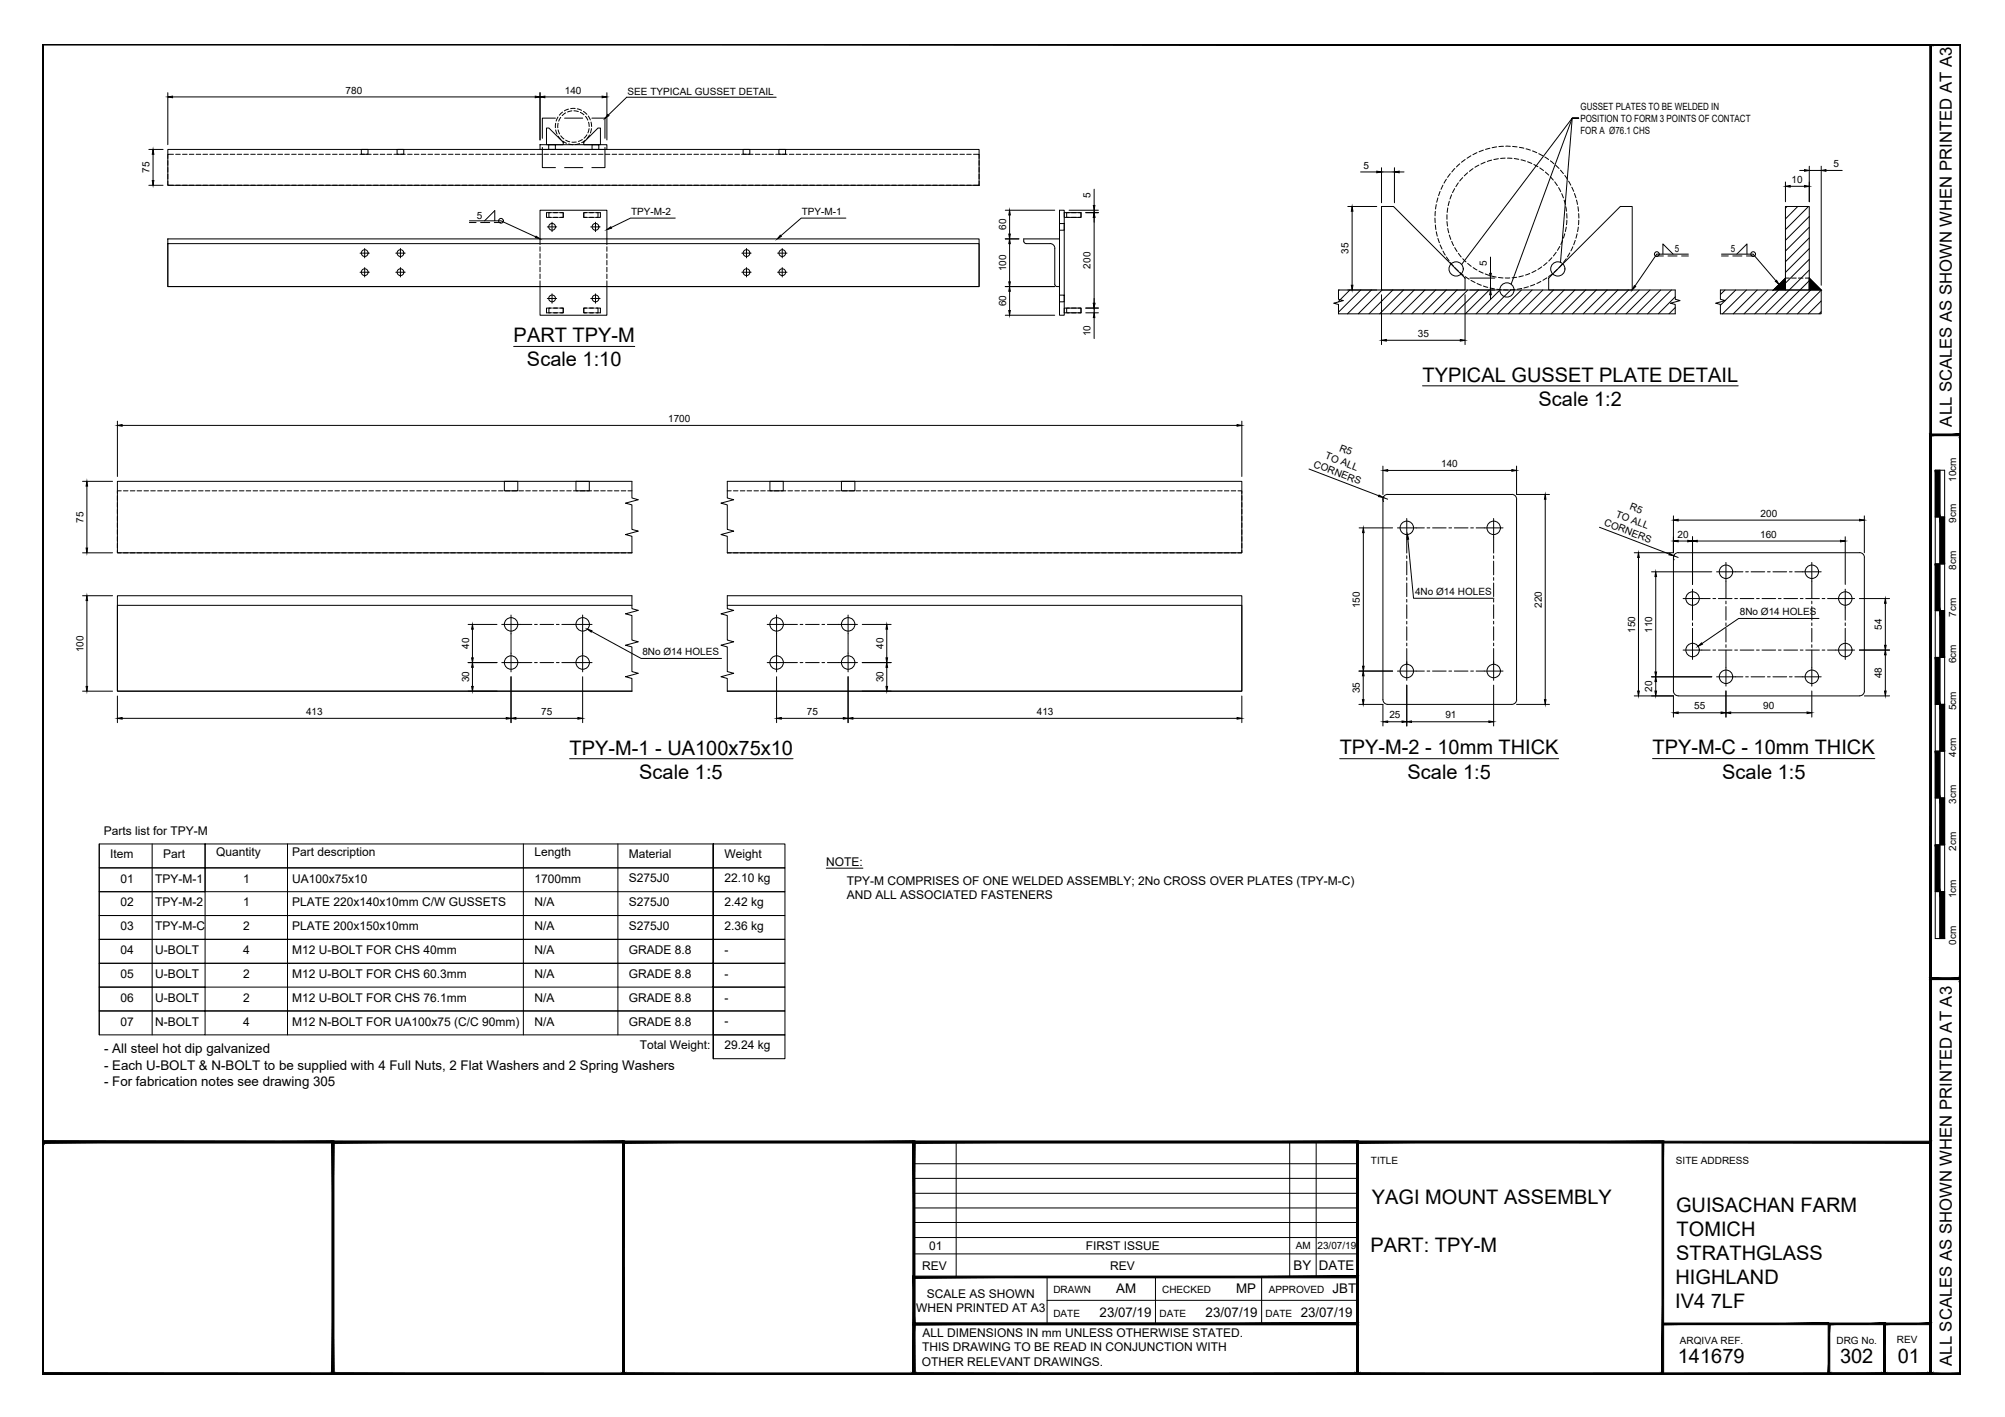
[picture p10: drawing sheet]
<svg xmlns="http://www.w3.org/2000/svg" width="420mm" height="297mm" viewBox="0 0 420 297" stroke-linecap="round" stroke-linejoin="round" font-family="sans-serif">
<!-- layer: 02 - HIDDEN LINES -->
<g fill="none" stroke="#000" stroke-width=".21">
<path d="M75.7 31.3h1.4v1h-1.4zM83.2 31.3h1.4v1h-1.4zM113.7 30.9v4.2h2.7M115 30.3h1.4v1h-1.4zM116.4 24.8h-2.7v4.2M118.3 35.1h3.8M118.3 24.8h3.8M124 24.8h2.8v4.2M124.1 30.3h1.4v1h-1.4zM126.8 30.9v4.2h-2.8M155.7 31.3h1.4v1h-1.4zM163.2 31.3h1.4v1h-1.4z"/>
<path d="M222 46.9h1v1.4h-1zM222 61.9h1v1.4h-1zM105.7 100.9h2.8v2h-2.8zM120.7 100.9h2.8v2h-2.8zM161.3 100.9h2.8v2h-2.8zM176.3 100.9h2.8v2h-2.8z"/>
</g>
<!-- layer: TEXT AND DIMENSIONS -->
<g fill="#000" stroke="#000" stroke-width=".21">
<path d="M127.4 24l.2 .2-.8 .6zM288.5 35.9l1 .1-1 .2zM292.2 36l1-.1v.3zM374.1 39.1l1-.2v.3zM378.1 35.6l1 .1-1 .2zM378.1 38.9l1 .2-1 .1zM381.6 35.7l1-.1v.3zM112.3 49.5l.9 .6-1-.3zM127.2 48.1l.8-.6 .2 .3zM163.5 49.3l.2 .3-.8 .5zM283.3 43.3l.2 1h-.3zM283.2 59.8h.3l-.2 1z"/>
<path d="M312.2 57.3h.3l-.2 1zM372 59l.3-.2 .5 .8zM371.6 60.8l2.5-2.5v2.5zM379.1 58.3l2.5 2.5h-2.5zM289.5 71.3l1-.1v.3zM306 71.2l1 .1-1 .2zM312.3 60.8l.2 1h-.3zM342.5 59.9l.3 .2-.8 .7zM289 103.8l.9 .5-1-.2zM294.9 112.1l.3 .9-.3 .1zM349.9 116l.8 .5-1-.2zM123.1 131.9l.9 .3-.1 .3z"/>
<path d="M355.8 135.5l.8-.7 .2 .2z"/>
</g>
<g fill="none" stroke="#000" stroke-width=".21">
<path d="M131.3 20.4l-3.8 3.7M285.1 36h3.4M289.5 35.2v7.3M289.5 36h2.7M292.2 35.2v7.3M293.2 36h1M330.8 24.8h-1.3l-12.8 34.8M374.1 38.1v4.2M375.1 39.1h3M377.1 35.7h1M379.1 34.8v7.5M379.1 35.7h2.5"/>
<path d="M381.6 34.8v25M382.6 35.7h3.4M75.4 53.1h2M75.4 57.1h2M76.4 52.1v2M76.4 56.1v2M82.9 53.1h2M82.9 57.1h2M83.9 52.1v2M83.9 56.1v2M98.4 46.3h6.6l7.3 3.4M101.5 46.3l2.2-2.1v2.1"/>
<path d="M114.7 47.6h2M115.7 46.6v2M123.8 47.6h2M124.8 46.6v2M141.5 45.7h-9.4l-4 2M155.5 53.1h1.9M155.5 57.1h1.9M156.4 52.1v2M156.4 56.1v2M162.9 53.1h2M162.9 57.1h2M163.9 52.1v2"/>
<path d="M163.9 56.1v2M177.3 45.7h-9.4l-4.3 3.7M282.4 43.3h6.1M283.3 44.3v15.5M308 58.3h5.2M312.3 53.9v3.4M312.3 58.3v2.5M327 55l2.5-30.2h1.3h-1.3l-23.2 30.6M347.2 53.7h1.4M348.5 53.3v-2.2l2.1 2.2M349.5 53.7h1.9M352.4 53.7h1.4"/>
<path d="M353.8 53.3h-6.6l-4.6 6.7M360.8 53.3h6.6l4.8 5.6M360.8 53.7h1.4M363.1 53.7h1.9M363.9 53.3l2.2-2.2v2.2M366 53.7h1.4M374.1 58.3l-2.6 2.6M374.5 43.3l-.4 .3M376.7 43.3l-2.6 2.6M379 43.3l-4.9 4.8M379.1 56.6l-9.1 9.2M379.1 58.8l-6.9 7"/>
<path d="M379.1 45.4l-5 5M379.1 47.6l-5 5M379.1 49.9l-5 5M379.1 52.1l-5 5M379.1 54.4l-5 5M107.6 72.6h25.4M114.7 62.6h2M115.7 61.6v2M123.8 62.6h2M124.8 61.6v2M280.5 60.8v1.9l1 .3-2 .6 1 .2v2M280.6 60.8l-.1 .1"/>
<path d="M282.4 60.8h6.1M282.9 60.8l-2.4 2.4M285.1 60.8l-4.6 4.6M287.4 60.8l-5 5M289.5 61.8v10.4M289.6 60.8l-5 5M290.5 71.3h15.5M291.9 60.8l-5 5M294.1 60.8l-5 5M296.4 60.8l-5 5M298.6 60.8l-5 5M300.8 60.8l-4.9 5"/>
<path d="M303.1 60.8l-5 5M305.3 60.8l-5 5M307 61.8v10.4M307.6 60.8l-5 5M308 60.8h5.2M309.8 60.8l-5 5M312.1 60.8l-5 5M312.3 61.8v1M314.3 60.8l-5 5M316.6 60.8l-5 5M318.8 60.8l-5 5M321.1 60.8l-5 5"/>
<path d="M323.3 60.8l-5 5M325.6 60.8l-5 5M327.8 60.8l-5 5M330 60.8l-5 5M332.3 60.8l-5 5M334.5 60.8l-5 5M336.8 60.8l-5 5M339 60.8l-5 5M341.3 60.8l-5 5M343.5 60.8l-5 5M345.8 60.8l-5 5M348 60.8l-5 5"/>
<path d="M350.3 60.8l-5 5M351.1 60.8v1.9l1 .3-2 .6 1 .2v2M351.1 62.2l-3.6 3.6M351.1 64.5l-1.4 1.3M360.5 60.8v1.9l1 .3-2 .6 1 .2v2M361.5 60.8l-1 .9M363.7 60.8l-3.2 3.2M366 60.8l-5 5M368.2 60.8l-5 5M370.5 60.8l-5 5M372.7 60.8l-5 5M379.1 60.8v-2.5l2.5 2.5"/>
<path d="M379.4 60.8l-5 5M381.6 60.8l-4.9 5M381.6 63.1l-2.7 2.7M381.6 65.3l-.4 .5M274.3 98.3l14.6 5.6M298.1 80.9h66.1M289.9 104.3l.9 .3M290 104.1l-.2 .5 .1 .5M292.8 110.7h4M294.8 108.7v3.9M295 113.1l1.2 12.3h16.9M311.1 110.7h3.9"/>
<path d="M313 108.7v3.9M335.2 110.5l14.6 5.6M350.7 116.5l1 .4M350.8 116.3l-.1 .5 .1 .6M359.7 119.9h3.9M361.7 117.9v3.9M377.7 119.9h3.9M379.7 117.9v3.9M105.1 130.9h4M105.1 138.9h4M107.1 128.9v3.9M107.1 136.9v3.9"/>
<path d="M120.1 130.9h4M120.1 138.9h4M122.1 128.9v3.9M122.1 136.9v3.9M124 132.4l10.4 5.6h16.8M160.8 130.9h3.9M160.8 138.9h3.9M162.7 128.9v3.9M162.7 136.9v3.9M175.8 130.9h3.9M175.8 138.9h3.9M177.7 128.9v3.9"/>
<path d="M177.7 136.9v3.9M294.8 138.7v3.9M313 138.7v3.9M352.7 125.5h3.9M352.7 136.3h3.9M354.7 123.5v3.9M354.7 134.3v3.9M361.7 139.9v3.9M379.7 139.9v3.9M381.2 129.6h-16.9l-7.7 5.3M384.7 125.5h3.9M384.7 136.3h3.9"/>
<path d="M386.7 123.5v3.9M386.7 134.3v3.9M119.4 159h46.8M280.7 159h45.9M292.8 140.7h4M311.1 140.7h3.9M346.3 159h46.6M359.7 141.9h3.9M377.7 141.9h3.9M20.8 176.9v40M31.9 176.9v40M60.2 176.9v40"/>
<path d="M109.7 176.9v40M129.5 176.9v40M149.5 176.9h-106.5v5h-22.2v-5h22.2v10M149.5 176.9v10zM149.5 176.9v5h15v-5h-15v10v-5M149.5 176.9v45M20.8 181.9h128.7h-106.5v5h-22.2zM20.8 186.9h22.2v5h-22.2zM20.8 191.9h22.2v5h-22.2zM43 186.9h106.5v5h15v-5h-15v5v-5v5h-106.5M43 191.9h106.5v5h15v-5h-15v5v-5v5h-128.7v5h22.2v-5h106.5v5h15v-5h-15v5v-5v5h-128.7v5h22.2v-5h106.5v5h15v-5h-15v5v-5v5h-106.5M149.5 181.9h15v5h-15z"/>
<path d="M173.2 182h7.6M20.8 211.9h22.2v5h-22.2zM20.8 206.9h22.2v5h-22.2zM43 211.9h106.5M43 216.9h106.5M149.5 216.9h15v5h-15zM149.5 211.9v5h15v-5h-15v5M149.5 206.9v5h15v-5h-15v5"/>
<circle cx="105" cy="46.3" r=".5"/>
<circle cx="305.1" cy="56.4" r="1.49"/>
<circle cx="326.4" cy="56.4" r="1.49"/>
<circle cx="347.2" cy="53.3" r=".5"/>
<circle cx="367.4" cy="53.3" r=".5"/>
<circle cx="315.8" cy="60.8" r="1.49"/>
</g>
<!-- layer: 03 - TEXT AND DIMENSIONS -->
<g fill="none" stroke="#000" stroke-width=".21">
<path d="M35.2 19.4v10.9M113.2 19.4v9.9M127.2 19.4v9.9M31.2 31.3h3M31.2 38.8h3M32.1 32.3v5.5M36.2 20.3h76M114.2 20.3h12M131.3 20.4h31.4M229.3 39.7v3.4M98.4 46.7h1.4M100.7 46.7h1.9"/>
<path d="M103.6 46.7h1.4M210.7 44.1h10.3M210.7 50.1h2.8M211.6 45.1v4M211.6 51.1v8M224 44.1h6.2M227.5 44.6h2.7M229.3 44.1v.5M229.3 45.6v18M210.7 66.1h10.3M210.7 60.1h10.3M211.6 61.1v4"/>
<path d="M227.5 64.6h2.7M227.5 65.6h2.7M229.3 64.6v1M229.3 66.6v4.4M24.6 88.3v11.6M25.6 89.2h233.6M260.2 88.3v11.6M289.8 97.7v6M290.8 98.6h26M317.8 97.7v6h6.9M17.3 100.9h6.3M17.3 115.9h6.3"/>
<path d="M18.2 101.9v13M132.4 100.9v3.5l1.4 .4-2.7 .7 1.3 .3v5.2l1.4 .3-2.7 .8 1.3 .3v3.5M152.4 100.9v3.5l1.4 .4-2.7 .7 1.3 .3v5.2l1.4 .3-2.7 .8 1.3 .3v3.5M284.8 110.7h7M285.7 111.7v28M323.8 104.6v42.1M343.4 116.9v28M346.1 119.9h12.6M350.7 108.1v7.8h-8.2M351.7 113.4h2M351.7 109h38M354.7 112.5v10"/>
<path d="M355.7 113.4h30M386.7 112.5v10M390.7 108.1v7.8M17.3 124.9h6.3M18.2 125.9v18M98.1 138.9h6M98.1 130.9h6M99 131.9v6M99 139.9v4M132.4 124.9v2.7l1.4 .4-2.7 .7 1.3 .3v5.2l1.4 .3-2.7 .8 1.3 .3v5.2l1.4 .3-2.7 .8 1.3 .3v2.7M152.4 124.9v2.7l1.4 .4-2.7 .7 1.3 .3v5.2l1.4 .3-2.7 .8 1.3 .3v5.2l1.4 .3-2.7 .8 1.3 .3v2.7M180.7 138.9h6"/>
<path d="M180.7 130.9h6M185.8 131.9v6M185.8 139.9v4M347 120.9v20M389.6 136.3h6.4M389.6 125.5h6.4M395.1 126.5v8.8M395.1 137.3v7.6M17.3 144.9h6.3M24.6 145.9v5.6M25.6 150.6h80.5M98.1 144.9h6"/>
<path d="M107.1 141.9v9.6M108.1 150.6h13M122.1 141.9v9.6M162.7 141.9v9.6M163.7 150.6h13M177.7 141.9v9.6M178.7 150.6h80.5M180.7 144.9h6M260.2 145.9v5.6M284.8 140.7h7M284.8 147.7h5v4.5M285.7 141.7v5"/>
<path d="M290.8 151.3h3M294.8 143.6v8.6M295.8 151.3h16.2M313 143.6v8.6M317.8 147.7h6.9M342.5 145.9h8.2v4.4M346.1 141.9h12.6M347 142.9v2M351.7 149.4h9M361.7 144.8v5.5M362.7 149.4h16M379.7 144.8v5.5"/>
<path d="M390.7 145.9h5.3"/>
</g>
<!-- layer: PROPOSED OTHER USER 1 -->
<g fill="none" stroke="#000" stroke-width=".21">
<path d="M35.2 31.3h170v7.5h-170zM113.2 30.3h14v1h-14zM114.5 26.8h.5l3 3v.5h-3.5zM125.3 26.8h.5v3.5h-3.5v-.5zM35.2 50.1h170v10h-170zM35.2 51.1h170v9h-170zM113.2 50.1v-6h14v6M222 44.1h1v22h-1zM223 44.6h3.5v1h-3.5zM289.5 43.3h2.5l15 15v2.5h-17.5zM339.5 43.3h2.5v17.5h-17.5v-2.5zM374.1 43.3h5v17.5h-5z"/>
<path d="M113.2 60.1v6h14v-6M221.5 60.1h.5v-10h-7.5l.1 .7 .4 .3h5a.97 .97 0 0 1 1.1 1l-.1 7.5 .3 .4 .2 .1M223 64.6h3.5v1h-3.5zM280.5 65.8h70.6M280.5 60.8h70.6M360.5 60.8h21.1v5h-21.1M132.4 100.9h-107.8v15h107.8M152.4 100.9h107.8v15h-107.8M289.8 104.6v42.1M290.8 103.7h26M290.8 103.6a1.01 1.01 0 0 0-1 1M316.8 103.6a1.01 1.01 0 0 1 1 1"/>
<path d="M317.8 104.6v42.1M350.7 116.9v28a1.01 1.01 0 0 0 1 1M351.7 115.9h38M351.7 115.8a1.01 1.01 0 0 0-1 1.1M389.7 115.8a1.01 1.01 0 0 1 1 1.1M390.7 116.9v28M132.4 124.9h-107.8v20h107.8h-107.8v-18h107.8M152.4 124.9h107.8v20h-107.8h107.8v-18h-107.8M289.8 146.7a1.01 1.01 0 0 0 1 1h26a1.01 1.01 0 0 0 1-1M351.7 145.9h38M390.7 144.9a1.01 1.01 0 0 1-1 1"/>
<circle cx="76.4" cy="57.1" r=".71"/>
<circle cx="76.4" cy="53.1" r=".71"/>
<circle cx="83.9" cy="57.1" r=".71"/>
<circle cx="83.9" cy="53.1" r=".71"/>
<circle cx="115.7" cy="47.6" r=".71"/>
<circle cx="124.8" cy="47.6" r=".71"/>
<circle cx="156.4" cy="53.1" r=".71"/>
<circle cx="156.4" cy="57.1" r=".71"/>
<circle cx="163.9" cy="53.1" r=".71"/>
<circle cx="163.9" cy="57.1" r=".71"/>
<circle cx="115.7" cy="62.6" r=".71"/>
<circle cx="124.8" cy="62.6" r=".71"/>
<circle cx="294.8" cy="110.6" r="1.41"/>
<circle cx="313" cy="110.6" r="1.41"/>
<circle cx="361.7" cy="119.9" r="1.41"/>
<circle cx="379.7" cy="119.9" r="1.41"/>
<circle cx="107.1" cy="130.9" r="1.41"/>
<circle cx="107.1" cy="138.9" r="1.41"/>
<circle cx="122.1" cy="130.9" r="1.41"/>
<circle cx="122.1" cy="138.9" r="1.41"/>
<circle cx="162.7" cy="130.9" r="1.41"/>
<circle cx="162.7" cy="138.9" r="1.41"/>
<circle cx="177.7" cy="130.9" r="1.41"/>
<circle cx="177.7" cy="138.9" r="1.41"/>
<circle cx="354.7" cy="136.3" r="1.41"/>
<circle cx="354.7" cy="125.5" r="1.41"/>
<circle cx="386.7" cy="125.5" r="1.41"/>
<circle cx="386.7" cy="136.3" r="1.41"/>
<circle cx="294.8" cy="140.7" r="1.41"/>
<circle cx="313" cy="140.7" r="1.41"/>
<circle cx="361.7" cy="141.9" r="1.41"/>
<circle cx="379.7" cy="141.9" r="1.41"/>
</g>
<!-- layer: PROPOSED OTHER USER 1 - HIDDEN -->
<g fill="none" stroke="#000" stroke-width=".21">
<path d="M35.2 38v.8h1.2M35.2 33.7v.9M35.2 35.1v1M35.2 36.5v1M36.4 32.3h-1.2v.9M36.8 32.3h1M36.8 38.8h1M38.3 32.3h.9M38.3 38.8h.9M39.7 32.3h.9M39.7 38.8h.9M41.1 32.3h1"/>
<path d="M41.1 38.8h1M42.5 32.3h1M42.5 38.8h1M44 32.3h.9M44 38.8h.9M45.4 32.3h.9M45.4 38.8h.9M46.8 32.3h1M46.8 38.8h1M48.2 32.3h1M48.2 38.8h1M49.7 32.3h.9"/>
<path d="M49.7 38.8h.9M51.1 32.3h1M51.1 38.8h1M52.5 32.3h1M52.5 38.8h1M54 32.3h.9M54 38.8h.9M55.4 32.3h1M55.4 38.8h1M56.8 32.3h1M56.8 38.8h1M58.3 32.3h.9"/>
<path d="M58.3 38.8h.9M59.7 32.3h.9M59.7 38.8h.9M61.1 32.3h1M61.1 38.8h1M62.5 32.3h1M62.5 38.8h1M64 32.3h.9M64 38.8h.9M65.4 32.3h.9M65.4 38.8h.9M66.8 32.3h1"/>
<path d="M66.8 38.8h1M68.2 32.3h1M68.2 38.8h1M69.7 32.3h.9M69.7 38.8h.9M71.1 32.3h1M71.1 38.8h1M72.5 32.3h1M72.5 38.8h1M74 32.3h.9M74 38.8h.9M75.4 32.3h1"/>
<path d="M75.4 38.8h1M76.8 32.3h1M76.8 38.8h1M78.3 32.3h.9M78.3 38.8h.9M79.7 32.3h.9M79.7 38.8h.9M81.1 32.3h1M81.1 38.8h1M82.6 32.3h.9M82.6 38.8h.9M84 32.3h.9"/>
<path d="M84 38.8h.9M85.4 32.3h1M85.4 38.8h1M86.8 32.3h1M86.8 38.8h1M88.3 32.3h.9M88.3 38.8h.9M89.7 32.3h.9M89.7 38.8h.9M91.1 32.3h1M91.1 38.8h1M92.5 32.3h1"/>
<path d="M92.5 38.8h1M94 32.3h.9M94 38.8h.9M95.4 32.3h1M95.4 38.8h1M96.8 32.3h1M96.8 38.8h1M98.3 32.3h.9M98.3 38.8h.9M99.7 32.3h1M99.7 38.8h1M101.1 32.3h1"/>
<path d="M101.1 38.8h1M102.6 32.3h.9M102.6 38.8h.9M104 32.3h.9M104 38.8h.9M105.4 32.3h1M105.4 38.8h1M106.8 32.3h1M106.8 38.8h1M108.3 32.3h.9M108.3 38.8h.9M109.7 32.3h.9"/>
<path d="M109.7 38.8h.9M111.1 32.3h1M111.1 38.8h1M112.6 32.3h.9M112.6 38.8h.9M114 32.3h.9M114 38.8h.9M115.4 32.3h1M115.4 38.8h1M116.4 25.8v1M116.4 27.2l.3 .9M116.8 32.3h1"/>
<path d="M116.8 38.8h1M116.9 24.5l-.3 .9M117 28.5l.5 .8M117 25.8l-.1 1M117 27.2l.3 .9M117.5 24.6l-.4 .8M117.5 28.5l.7 .6M117.9 23.5l-.7 .7M117.9 29.6l.8 .4M118.3 32.3h.9M118.3 38.8h.9M118.5 23.7l-.7 .5"/>
<path d="M118.5 29.4l.9 .3M119.1 22.9l-.8 .3M119.2 30.2l.9 .1M119.7 32.3h1M119.7 38.8h1M119.8 23.2l-.9 .3M120.3 23.2l.9 .2M120.5 22.7l-.9 .1M120.8 29.8h-.9M121 22.8l.9 .3M121.1 32.3h1M121.1 38.8h1"/>
<path d="M121.5 30.1l-.9 .2M121.6 23.6l.8 .5M122 29.3l-.8 .4M122.3 23.3l.7 .7M122.6 32.3h.9M122.6 38.8h.9M122.7 29.4l-.8 .5M122.7 24.4l.5 .8M123 28.3l-.6 .7M123.3 24.3l.4 .8M123.3 25.6l.2 .9M123.5 27l-.3 .9"/>
<path d="M123.5 28.3l-.5 .8M123.9 25.6l.1 .9M123.9 27l-.2 .9M124 32.3h.9M124 38.8h.9M125.4 32.3h1M125.4 38.8h1M126.8 32.3h1M126.8 38.8h1M128.3 32.3h.9M128.3 38.8h.9M129.7 32.3h.9"/>
<path d="M129.7 38.8h.9M131.1 32.3h1M131.1 38.8h1M132.6 32.3h.9M132.6 38.8h.9M134 32.3h.9M134 38.8h.9M135.4 32.3h1M135.4 38.8h1M136.8 32.3h1M136.8 38.8h1M138.3 32.3h.9"/>
<path d="M138.3 38.8h.9M139.7 32.3h1M139.7 38.8h1M141.1 32.3h1M141.1 38.8h1M142.6 32.3h.9M142.6 38.8h.9M144 32.3h.9M144 38.8h.9M145.4 32.3h1M145.4 38.8h1M146.8 32.3h1"/>
<path d="M146.8 38.8h1M148.3 32.3h.9M148.3 38.8h.9M149.7 32.3h1M149.7 38.8h1M151.1 32.3h1M151.1 38.8h1M152.6 32.3h.9M152.6 38.8h.9M154 32.3h.9M154 38.8h.9M155.4 32.3h1"/>
<path d="M155.4 38.8h1M156.9 32.3h.9M156.9 38.8h.9M158.3 32.3h.9M158.3 38.8h.9M159.7 32.3h1M159.7 38.8h1M161.1 32.3h1M161.1 38.8h1M162.6 32.3h.9M162.6 38.8h.9M164 32.3h.9"/>
<path d="M164 38.8h.9M165.4 32.3h1M165.4 38.8h1M166.8 32.3h1M166.8 38.8h1M168.3 32.3h.9M168.3 38.8h.9M169.7 32.3h1M169.7 38.8h1M171.1 32.3h1M171.1 38.8h1M172.6 32.3h.9"/>
<path d="M172.6 38.8h.9M174 32.3h.9M174 38.8h.9M175.4 32.3h1M175.4 38.8h1M176.9 32.3h.9M176.9 38.8h.9M178.3 32.3h.9M178.3 38.8h.9M179.7 32.3h1M179.7 38.8h1M181.2 32.3h.9"/>
<path d="M181.2 38.8h.9M182.6 32.3h.9M182.6 38.8h.9M184 32.3h1M184 38.8h1M185.4 32.3h1M185.4 38.8h1M186.9 32.3h.9M186.9 38.8h.9M188.3 32.3h.9M188.3 38.8h.9M189.7 32.3h1"/>
<path d="M189.7 38.8h1M191.1 32.3h1M191.1 38.8h1M192.6 32.3h.9M192.6 38.8h.9M194 32.3h1M194 38.8h1M195.4 32.3h1M195.4 38.8h1M196.9 32.3h.9M196.9 38.8h.9M198.3 32.3h.9"/>
<path d="M198.3 38.8h.9M199.7 32.3h1M199.7 38.8h1M201.2 32.3h.9M201.2 38.8h.9M202.6 32.3h.9M202.6 38.8h.9M204 32.3h1.2v.9M205.2 33.7v.9M205.2 35.1v1M205.2 36.5v1M205.2 38v.8h-1.2"/>
<path d="M302.4 38.8l-.4 .9M303.1 37.6l-.5 .8M303.9 36.4l-.6 .8M304.8 39.5l-.4 .9M304.9 35.3l-.7 .7M305.6 38.3l-.5 .8M305.9 34.3l-.7 .7M306.5 37.2l-.6 .8M307 33.4l-.7 .6M307.5 36.2l-.7 .7M308.2 32.7l-.8 .5M308.7 35.3l-.8 .6"/>
<path d="M309.5 32l-.8 .4M309.9 34.6l-.8 .5M310.8 31.5l-.8 .3M311.2 34l-.9 .4M312.2 31.1l-.9 .2M312.6 33.6l-.9 .2M313.6 30.8l-.9 .2M314 33.3l-1 .1M315.1 30.7h-1M315.4 33.1l-.9 .1M315.5 30.6l1 .1M315.9 33.1l1 .1"/>
<path d="M317 30.7l.9 .1M317.3 33.2l1 .2M318.4 30.9l.9 .2M318.7 33.5l1 .3M319.8 31.2l.9 .3M320.1 33.9l.9 .4M321.1 31.6l.9 .4M321.4 34.5l.9 .4M322.5 32.2l.8 .5M322.7 35.2l.8 .6M323.7 32.9l.8 .5M323.8 36.1l.7 .6"/>
<path d="M324.9 37l.6 .8M324.9 33.7l.7 .6M325.8 38.1l.6 .8M326 34.6l.7 .7M326.6 39.3l.5 .9M327 35.7l.6 .7M327.9 36.8l.6 .8M328.7 38l.5 .8M329.4 39.2l.4 .9M113.2 50.1v1.2M113.2 51.7v1M113.2 53.2v.9"/>
<path d="M113.2 54.6v.9M113.2 56v1M113.2 57.4v1M113.2 58.9v1.2M115 44.6v1h.6M115.6 44.6h-1.1v1h.8M115.8 45.6h1.2M115.8 44.6h1.2M117.2 44.6h.8v1h-.8M117.5 44.6h.5v1h-.5M122.9 44.6h-.6v1h.6M123.1 44.6h-.8v1h.8"/>
<path d="M123.3 45.6h1.3M123.3 44.6h1.3M124.8 44.6h1v1h-.8M125.3 44.6v1h-.5M127.2 50.1v1.2M127.2 51.7v1M127.2 53.2v.9M127.2 54.6v.9M127.2 56v1M127.2 57.4v1M127.2 58.9v1.2M224.1 44.6h-.6v1h.6"/>
<path d="M224.5 45.6h1M224.5 44.6h1M226 44.6h.5v1h-.5M300.7 45.7v1M300.8 44.3l-.1 1M300.8 47.2l.1 .9M301 42.9l-.2 .9M301 48.6l.2 .9M301.3 41.5l-.2 .9M301.3 50l.3 .9M301.8 40.1l-.3 .9M301.8 51.3l.4 .9"/>
<path d="M302.4 52.6l.5 .9M303.1 53.9l.6 .8M303.2 45v1M303.2 46.4l.1 1M303.4 43.6l-.1 .9M303.4 47.9l.2 .9M303.7 42.2l-.2 .9M303.7 49.3l.3 .9M303.9 55.1l.7 .7M304.2 40.8l-.3 .9M304.2 50.6l.4 .9M304.8 51.9l.5 .8"/>
<path d="M304.9 56.1l.7 .7M305.6 53.1l.6 .8M305.9 57.1l.8 .6M306.5 54.2l.7 .7M307.1 58l.8 .5M307.6 55.2l.7 .6M308.3 58.8l.8 .4M308.7 56.1l.8 .5M309.5 59.4l.9 .4M309.9 56.8l.9 .5M310.9 60l.9 .2M311.2 57.4l.9 .3"/>
<path d="M312.6 57.9l.9 .2M314 58.2l1 .1M315.4 58.3h1M317.8 58.1l-.9 .1M319.2 57.8l-.9 .2M320.6 57.3l-.9 .4M321.6 59.6l-.9 .3M321.9 56.7l-.9 .5M322.9 59l-.8 .4M323.1 55.9l-.8 .6M324.2 58.3l-.9 .5M324.2 55.1l-.7 .6"/>
<path d="M325.2 54l-.6 .7M325.3 57.4l-.8 .6M326.1 52.9l-.6 .8M326.4 56.5l-.7 .6M326.9 51.7l-.5 .8M327.3 40.6l.3 .9M327.3 55.4l-.6 .7M327.5 50.4l-.4 .8M327.8 42l.2 .9M327.9 49l-.3 .9M328.1 43.3l.2 1M328.2 47.6l-.2 .9"/>
<path d="M328.2 54.3l-.6 .7M328.3 44.8l.1 .9M328.3 46.2v.9M329 53l-.5 .8M329.6 51.7l-.4 .9M329.9 40.6l.3 .9M330.1 50.4l-.3 .9M330.4 41.9l.2 1M330.5 49l-.3 .9M330.7 43.3l.1 1M330.7 47.6l-.1 1M330.8 44.8l.1 .9"/>
<path d="M330.8 46.2v.9M374.1 58.3h.9M375.4 58.3h1M376.9 58.3h.9M378.3 58.3h.8M115.3 64.6h-.8v1h1.1M115.6 64.6h-.6v1M115.8 64.6h1.2M115.8 65.6h1.2M117.2 64.6h.8v1h-.8M117.5 64.6h.5v1h-.5M122.9 64.6h-.6v1h.6"/>
<path d="M123.1 64.6h-.8v1h.8M123.3 64.6h1.3M123.3 65.6h1.3M124.8 64.6h.5v1M125 64.6h.8v1h-1M224.1 64.6h-.6v1h.6M224.5 64.6h1M224.5 65.6h1M226 64.6h.5v1h-.5M312.2 60.4l1 .2M313.7 60.6l.9 .1M315.1 60.8h.9"/>
<path d="M317.5 60.7l-1 .1M318.9 60.5l-.9 .1M320.3 60.1l-1 .3M24.6 115.3v.6h.8M24.6 103.9v1M24.6 105.3v1M24.6 106.8v.9M24.6 108.2v1M24.6 109.6v1M24.6 111.1v.9M24.6 112.5v.9M24.6 113.9v1"/>
<path d="M25.4 102.9h-.8v.5M25.9 102.9h.9M25.9 115.9h.9M27.3 102.9h1M27.3 115.9h1M28.7 102.9h1M28.7 115.9h1M30.2 102.9h.9M30.2 115.9h.9M31.6 102.9h.9M31.6 115.9h.9M33 102.9h1"/>
<path d="M33 115.9h1M34.4 102.9h1M34.4 115.9h1M35.9 102.9h.9M35.9 115.9h.9M37.3 102.9h1M37.3 115.9h1M38.7 102.9h1M38.7 115.9h1M40.2 102.9h.9M40.2 115.9h.9M41.6 102.9h1"/>
<path d="M41.6 115.9h1M43 102.9h1M43 115.9h1M44.5 102.9h.9M44.5 115.9h.9M45.9 102.9h.9M45.9 115.9h.9M47.3 102.9h1M47.3 115.9h1M48.7 102.9h1M48.7 115.9h1M50.2 102.9h.9"/>
<path d="M50.2 115.9h.9M51.6 102.9h.9M51.6 115.9h.9M53 102.9h1M53 115.9h1M54.4 102.9h1M54.4 115.9h1M55.9 102.9h.9M55.9 115.9h.9M57.3 102.9h1M57.3 115.9h1M58.7 102.9h1"/>
<path d="M58.7 115.9h1M60.2 102.9h.9M60.2 115.9h.9M61.6 102.9h1M61.6 115.9h1M63 102.9h1M63 115.9h1M64.5 102.9h.9M64.5 115.9h.9M65.9 102.9h.9M65.9 115.9h.9M67.3 102.9h1"/>
<path d="M67.3 115.9h1M68.7 102.9h1M68.7 115.9h1M70.2 102.9h.9M70.2 115.9h.9M71.6 102.9h.9M71.6 115.9h.9M73 102.9h1M73 115.9h1M74.5 102.9h.9M74.5 115.9h.9M75.9 102.9h.9"/>
<path d="M75.9 115.9h.9M77.3 102.9h1M77.3 115.9h1M78.7 102.9h1M78.7 115.9h1M80.2 102.9h.9M80.2 115.9h.9M81.6 102.9h1M81.6 115.9h1M83 102.9h1M83 115.9h1M84.5 102.9h.9"/>
<path d="M84.5 115.9h.9M85.9 102.9h.9M85.9 115.9h.9M87.3 102.9h1M87.3 115.9h1M88.7 102.9h1M88.7 115.9h1M90.2 102.9h.9M90.2 115.9h.9M91.6 102.9h.9M91.6 115.9h.9M93 102.9h1"/>
<path d="M93 115.9h1M94.5 102.9h.9M94.5 115.9h.9M95.9 102.9h.9M95.9 115.9h.9M97.3 102.9h1M97.3 115.9h1M98.7 102.9h1M98.7 115.9h1M100.2 102.9h.9M100.2 115.9h.9M101.6 102.9h1"/>
<path d="M101.6 115.9h1M103 102.9h1M103 115.9h1M104.5 102.9h.9M104.5 115.9h.9M105.9 102.9h.9M105.9 115.9h.9M107.3 102.9h1M107.3 115.9h1M108.7 102.9h1M108.7 115.9h1M110.2 102.9h.9"/>
<path d="M110.2 115.9h.9M111.6 102.9h1M111.6 115.9h1M113 102.9h1M113 115.9h1M114.5 102.9h.9M114.5 115.9h.9M115.9 102.9h.9M115.9 115.9h.9M117.3 102.9h1M117.3 115.9h1M118.8 102.9h.9"/>
<path d="M118.8 115.9h.9M120.2 102.9h.9M120.2 115.9h.9M121.6 102.9h1M121.6 115.9h1M123 102.9h1M123 115.9h1M124.5 102.9h.9M124.5 115.9h.9M125.9 102.9h.9M125.9 115.9h.9M127.3 102.9h1"/>
<path d="M127.3 115.9h1M128.7 102.9h1M128.7 115.9h1M130.2 102.9h.9M130.2 115.9h.9M131.6 102.9h.8M131.6 115.9h.8M152.4 102.9h.8M152.4 115.9h.8M153.7 102.9h1M153.7 115.9h1M155.1 102.9h1"/>
<path d="M155.1 115.9h1M156.6 102.9h.9M156.6 115.9h.9M158 102.9h.9M158 115.9h.9M159.4 102.9h1M159.4 115.9h1M160.9 102.9h.9M160.9 115.9h.9M162.3 102.9h.9M162.3 115.9h.9M163.7 102.9h1"/>
<path d="M163.7 115.9h1M165.1 102.9h1M165.1 115.9h1M166.6 102.9h.9M166.6 115.9h.9M168 102.9h.9M168 115.9h.9M169.4 102.9h1M169.4 115.9h1M170.8 102.9h1M170.8 115.9h1M172.3 102.9h.9"/>
<path d="M172.3 115.9h.9M173.7 102.9h1M173.7 115.9h1M175.1 102.9h1M175.1 115.9h1M176.6 102.9h.9M176.6 115.9h.9M178 102.9h1M178 115.9h1M179.4 102.9h1M179.4 115.9h1M180.9 102.9h.9"/>
<path d="M180.9 115.9h.9M182.3 102.9h.9M182.3 115.9h.9M183.7 102.9h1M183.7 115.9h1M185.1 102.9h1M185.1 115.9h1M186.6 102.9h.9M186.6 115.9h.9M188 102.9h.9M188 115.9h.9M189.4 102.9h1"/>
<path d="M189.4 115.9h1M190.8 102.9h1M190.8 115.9h1M192.3 102.9h.9M192.3 115.9h.9M193.7 102.9h1M193.7 115.9h1M195.1 102.9h1M195.1 115.9h1M196.6 102.9h.9M196.6 115.9h.9M198 102.9h1"/>
<path d="M198 115.9h1M199.4 102.9h1M199.4 115.9h1M200.9 102.9h.9M200.9 115.9h.9M202.3 102.9h.9M202.3 115.9h.9M203.7 102.9h1M203.7 115.9h1M205.1 102.9h1M205.1 115.9h1M206.6 102.9h.9"/>
<path d="M206.6 115.9h.9M208 102.9h.9M208 115.9h.9M209.4 102.9h1M209.4 115.9h1M210.8 102.9h1M210.8 115.9h1M212.3 102.9h.9M212.3 115.9h.9M213.7 102.9h1M213.7 115.9h1M215.1 102.9h1"/>
<path d="M215.1 115.9h1M216.6 102.9h.9M216.6 115.9h.9M218 102.9h1M218 115.9h1M219.4 102.9h1M219.4 115.9h1M220.9 102.9h.9M220.9 115.9h.9M222.3 102.9h.9M222.3 115.9h.9M223.7 102.9h1"/>
<path d="M223.7 115.9h1M225.1 102.9h1M225.1 115.9h1M226.6 102.9h.9M226.6 115.9h.9M228 102.9h.9M228 115.9h.9M229.4 102.9h1M229.4 115.9h1M230.9 102.9h.9M230.9 115.9h.9M232.3 102.9h.9"/>
<path d="M232.3 115.9h.9M233.7 102.9h1M233.7 115.9h1M235.1 102.9h1M235.1 115.9h1M236.6 102.9h.9M236.6 115.9h.9M238 102.9h1M238 115.9h1M239.4 102.9h1M239.4 115.9h1M240.9 102.9h.9"/>
<path d="M240.9 115.9h.9M242.3 102.9h.9M242.3 115.9h.9M243.7 102.9h1M243.7 115.9h1M245.1 102.9h1M245.1 115.9h1M246.6 102.9h.9M246.6 115.9h.9M248 102.9h.9M248 115.9h.9M249.4 102.9h1"/>
<path d="M249.4 115.9h1M250.9 102.9h.9M250.9 115.9h.9M252.3 102.9h.9M252.3 115.9h.9M253.7 102.9h1M253.7 115.9h1M255.2 102.9h.9M255.2 115.9h.9M256.6 102.9h.9M256.6 115.9h.9M258 102.9h1"/>
<path d="M258 115.9h1M259.4 102.9h.8v.5M260.2 115.3v.6h-.8M260.2 103.9v1M260.2 105.3v1M260.2 106.8v.9M260.2 108.2v1M260.2 109.6v1M260.2 111.1v.9M260.2 112.5v.9M260.2 113.9v1M294.8 112.6v3.3"/>
<path d="M294.8 116.5v.6M294.8 117.6v2.9M296.8 110.7h1.7M299 110.7h.6M300.2 110.7h2.9M303.6 110.7h.6M304.8 110.7h2.8M308.2 110.7h.6M309.3 110.7h1.8M313 112.6v3.3M313 116.5v.6M313 117.6v2.9"/>
<path d="M363.6 119.9h1.6M365.8 119.9h.6M367 119.9h2.8M370.4 119.9h.6M371.5 119.9h2.9M375 119.9h.5M376.1 119.9h1.6M107.1 132.8v4.1M109.1 130.9h2.3M109.1 138.9h2.3M112 130.9h.6M112 138.9h.6"/>
<path d="M113.2 130.9h2.8M113.2 138.9h2.8M116.6 130.9h.6M116.6 138.9h.6M117.7 130.9h2.4M117.7 138.9h2.4M122.1 132.8v4.1M162.7 132.8v4.1M164.7 130.9h2.4M164.7 138.9h2.4M167.7 130.9h.5M167.7 138.9h.5"/>
<path d="M168.8 130.9h2.9M168.8 138.9h2.9M172.2 130.9h.6M172.2 138.9h.6M173.4 130.9h2.4M173.4 138.9h2.4M177.7 132.8v4.1M294.8 121.1v.5M294.8 122.2v2.9M294.8 125.6v.6M294.8 126.8v2.8M294.8 130.2v.6"/>
<path d="M294.8 131.4v2.8M294.8 134.8v.6M294.8 136v3.3M313 121.1v.5M313 122.2v2.9M313 125.6v.6M313 126.8v2.8M313 130.2v.6M313 131.4v2.8M313 134.8v.6M313 136v3.3M354.7 127.4v2.6"/>
<path d="M354.7 130.6v.5M354.7 131.7v2.6M356.6 125.5h1.8M356.6 136.3h1.8M359 125.5h.5M359 136.3h.5M360.1 125.5h2.9M360.1 136.3h2.9M361.7 121.8v3.6M361.7 126v.6M361.7 127.1v2.9M361.7 130.6v.5"/>
<path d="M361.7 131.7v2.9M361.7 135.1v.6M361.7 136.3v3.6M363.5 125.5h.6M363.5 136.3h.6M364.7 125.5h2.8M364.7 136.3h2.8M368.1 125.5h.6M368.1 136.3h.6M369.2 125.5h2.9M369.2 136.3h2.9M372.7 125.5h.5"/>
<path d="M372.7 136.3h.5M373.8 125.5h2.9M373.8 136.3h2.9M377.3 125.5h.5M377.3 136.3h.5M378.4 125.5h2.9M378.4 136.3h2.9M379.7 121.8v3.6M379.7 126v.6M379.7 127.1v2.9M379.7 130.6v.5M379.7 131.7v2.9"/>
<path d="M379.7 135.1v.6M379.7 136.3v3.6M381.8 125.5h.6M381.8 136.3h.6M383 125.5h1.7M383 136.3h1.7M386.7 127.4v2.6M386.7 130.6v.5M386.7 131.7v2.6M296.8 140.7h1.7M299 140.7h.6M300.2 140.7h2.9"/>
<path d="M303.6 140.7h.6M304.8 140.7h2.8M308.2 140.7h.6M309.3 140.7h1.8M363.6 141.9h1.6M365.8 141.9h.6M367 141.9h2.8M370.4 141.9h.6M371.5 141.9h2.9M375 141.9h.5M376.1 141.9h1.6"/>
</g>
<!-- layer: 03 - TEXT AND DIMENSIONS -->
<g fill="#000" stroke="#000" stroke-width=".21">
<path d="M32.1 31.3l.1 1h-.3zM31.9 37.8h.3l-.1 1zM35.2 20.3l1-.1v.3zM112.2 20.2l1 .1-1 .2zM113.2 20.3l1-.1v.3zM126.2 20.2l1 .1-1 .2zM211.6 44.1l.1 1h-.3zM211.4 49.1h.3l-.1 1zM211.6 50.1l.1 1h-.3zM211.4 59.1h.3l-.1 1zM229.3 44.6l.1 1h-.3zM229.1 43.1h.3l-.1 1z"/>
<path d="M211.4 65.1h.3l-.1 1zM211.6 60.1l.1 1h-.3zM229.1 63.6h.3l-.1 1zM229.3 65.6l.1 1h-.3zM24.6 89.2l1-.2v.3zM259.2 89l1 .2-1 .1zM289.8 98.6l1-.2v.4zM316.8 98.4l1 .2-1 .2zM18.2 100.9l.2 1h-.4zM18 114.9h.4l-.2 1zM285.7 110.7l.2 1h-.4zM323.8 103.7l.2 .9h-.4z"/>
<path d="M343.4 115.9l.1 1h-.3zM350.7 113.4l1-.1v.3zM350.7 109l1-.1v.3zM353.7 113.3l1 .1-1 .2zM354.7 113.4l1-.1v.3zM385.7 113.3l1 .1-1 .2zM389.7 108.9l1 .1-1 .2zM18.2 124.9l.2 1h-.4zM99 138.9l.2 1h-.4zM98.8 137.9h.4l-.2 1zM99 130.9l.2 1h-.4zM185.8 138.9l.2 1h-.3z"/>
<path d="M185.7 137.9h.3l-.2 1zM185.8 130.9l.2 1h-.3zM285.5 139.7h.4l-.2 1zM347 119.9l.1 1h-.3zM395.1 136.3l.2 1h-.4zM394.9 135.3h.4l-.2 1zM395.1 125.5l.2 1h-.4zM18 143.9h.4l-.2 1zM24.6 150.6l1-.2v.3zM98.8 143.9h.4l-.2 1zM106.1 150.4l1 .2-1 .1zM107.1 150.6l1-.2v.3z"/>
<path d="M121.1 150.4l1 .2-1 .1zM162.7 150.6l1-.2v.3zM176.7 150.4l1 .2-1 .1zM177.7 150.6l1-.2v.3zM185.7 143.9h.3l-.2 1zM259.2 150.4l1 .2-1 .1zM285.7 140.7l.1 1h-.3zM285.5 146.7h.3l-.1 1zM289.8 151.3l1-.2v.3zM293.8 151.1l1 .2-1 .1zM294.8 151.3l1-.2v.3zM312 151.1l1 .2-1 .1z"/>
<path d="M323.6 146.7h.4l-.2 1zM343.2 144.9h.3l-.1 1zM346.8 144.9h.3l-.1 1zM347 141.9l.1 1h-.3zM346.8 140.9h.3l-.1 1zM350.7 149.4l1-.2v.4zM360.7 149.2l1 .2-1 .2zM361.7 149.4l1-.2v.4zM378.7 149.2l1 .2-1 .2zM394.9 144.9h.4l-.2 1z"/>
</g>
<!-- layer: 0 -->
<g fill="none" stroke="#000" stroke-width=".21">
<path d="M405.5 98.6h2v98.1h-2zM406.5 98.6v98.1M405.5 118.2h2M405.5 108.4h2M405.5 137.8h2M405.5 128h2M405.5 157.5h2M405.5 147.7h2M405.5 177.1h2M405.5 167.3h2M405.5 186.9h2M200.4 239.4v28.3"/>
<path d="M270.3 239.4v28.3M275.8 239.4v28.3M191.5 250.1h93M191.5 247h93M191.5 243.9h93M191.5 256.3h93M191.5 253.2h93M191.5 259.4h93M191.5 262.8h93M219.4 267.7v9.8M219.4 272.6h65.1M242.1 267.7v9.8"/>
<path d="M264.4 267.7v9.8"/>
</g>
<g fill="#000" stroke="#000" stroke-width=".21">
<path d="M8.9 9.3l.2 .1h401.6zM8.9 9.3h402l-.2 .1z"/>
<path d="M404.4 9.3l.3 .1zM404.4 9.3l.3 .1-.3 278.6zM404.7 9.4l-.3 278.6 .3-.1zM404.4 288l.3-.1z"/>
<path d="M404.6 9.3l.1 .1h6zM404.6 9.3h6.3l-.2 .1z"/>
<path d="M410.7 9.4v278.5l.2-278.6zM410.9 9.3v278.7l-.2-.1z"/>
<path d="M410.7 9.4v278.5l.2-278.6zM410.9 9.3v278.7l-.2-.1z"/>
<path d="M404.4 91l.3 .3 6.2-.3zM404.7 91.3l6.2-.3-.2 .3zM410.9 91l-.2 .3z"/>
<path d="M404.4 91l.3 114v-113.7zM404.4 91l.3 114-.3 .3z"/>
<path d="M405.5 98.6l1 9.8v-9.8zM405.5 98.6l1 9.8h-1z"/>
<path d="M410.9 91.1l-.2 .2 .2 113.9zM410.7 91.3l.2 113.9-.2-.2zM410.7 205l.2 .3zM404.7 205h6l.2 .3zM404.7 205l-.3 .3h6.5z"/>
<path d="M405.5 118.2l1 9.8v-9.8zM405.5 118.2l1 9.8h-1z"/>
<path d="M406.5 108.4l1 9.8v-9.8zM406.5 108.4l1 9.8h-1z"/>
<path d="M405.5 137.8l1 9.8v-9.8zM405.5 137.8l1 9.8h-1z"/>
<path d="M406.5 128l1 9.8v-9.8zM406.5 128l1 9.8h-1z"/>
<path d="M405.5 157.5l1 9.8v-9.8zM405.5 157.5l1 9.8h-1z"/>
<path d="M406.5 147.6l1 9.9v-9.9zM406.5 147.6l1 9.9h-1z"/>
<path d="M405.5 177.1l1 9.8v-9.8zM405.5 177.1l1 9.8h-1z"/>
<path d="M406.5 167.3l1 9.8v-9.8zM406.5 167.3l1 9.8h-1z"/>
<path d="M406.5 186.9l1 9.8v-9.8zM406.5 186.9l1 9.8h-1z"/>
<path d="M404.4 205l.3 .3 6.2-.3zM404.7 205.3l6.2-.3-.2 .3zM410.9 205l-.2 .3z"/>
<path d="M410.9 205.1l-.2 .2 .2 82.7zM410.7 205.3l.2 82.7-.2-.1zM410.7 287.9l.2 .1z"/>
<path d="M8.9 239.2l.2 .4zM8.9 239.2l395.5 .4h-395.3zM8.9 239.2l395.5 .4 .3-.4z"/>
<path d="M9.1 239.6h60.5l.3-.4zM8.9 239.2h61l-60.8 .4zM8.9 239.2l.2 .4z"/>
<path d="M69.9 239.6h60.6l.3-.4zM69.6 239.2h61.2l-60.9 .4zM69.6 239.2l.3 48.7v-48.3zM69.6 239.2l.3 48.7-.3 .1zM69.6 288l.3-.1z"/>
<path d="M130.8 239.6h60.5l.4-.4zM130.5 239.2h61.2l-60.9 .4zM130.5 239.2l.3 48.7v-48.3zM130.5 239.2l.3 48.7-.3 .1zM130.5 288l.3-.1z"/>
<path d="M191.7 239.6h92.6l.4-.4zM191.3 239.2h93.4l-93 .4zM191.3 239.2l.4 48.7v-48.3zM191.3 239.2l.4 48.7-.4 .1zM191.3 288l.4-.1z"/>
<path d="M284.7 239.6h63.6l.3-.4zM284.3 239.2h64.3l-63.9 .4zM284.3 239.2l.4 48.7v-48.3zM284.3 239.2l.4 48.7-.4 .1zM284.3 288l.4-.1z"/>
<path d="M404.7 239.2l-.3 .4 .3 48.4zM404.4 239.6l.3 48.4-.3-.1zM404.4 287.9l.3 .1z"/>
<path d="M191.3 277.3l.4 .4 93-.4zM191.7 277.7l93-.4-.4 .4zM284.7 277.3l-.4 .4 .4 10.3zM284.3 277.7l.4 10.3-.4-.1zM284.3 287.9l.4 .1z"/>
<path d="M191.3 277.7h93.4l-.4-.4zM191.3 277.7l.4-.4h92.6zM191.3 267.5v10.2l.4-.4zM191.3 267.5l.4 .4v9.4zM191.3 267.5l.4 .4 93-.4zM191.7 267.9l93-.4-.4 .4zM284.7 267.5l-.4 .4 .4 9.8zM284.3 267.9l.4 9.8-.4-.4z"/>
<path d="M383.1 277.3l.3 .4 11.7-.4zM383.4 277.7l11.7-.4-.4 .4zM394.7 277.7l.4 10.3v-10.7zM394.7 277.7l.4 10.3-.4-.1zM394.7 287.9l.4 .1z"/>
<path d="M348.5 277.7h34.8v-.4zM348.5 277.3h34.8l-34.8 .4z"/>
<path d="M394.7 277.3l.4 .4 9.6-.4zM395.1 277.7l9.6-.4-.3 .4zM404.7 277.3l-.3 .4 .3 10.3zM404.4 277.7l.3 10.3-.3-.1zM404.4 287.9l.3 .1z"/>
<path d="M9.1 9.4l-.2 278.6 .2-.1zM8.9 9.3l.2 .1-.2 278.6z"/>
<path d="M9.1 239.6l-.2 48.4 .2-.1zM8.9 239.4l.2 .2-.2 48.4z"/>
<path d="M9.1 287.9l60.7 .1-.2-.1zM9.1 287.9l60.7 .1h-60.9z"/>
<path d="M69.6 287.9l.3 .1zM69.9 239.2v48.8l-.3-.1zM69.9 239.2l-.3 .4v48.3z"/>
<path d="M69.9 287.9l60.7 .1-.1-.1zM69.9 287.9l60.7 .1h-60.8z"/>
<path d="M130.5 287.9l.3 .1zM130.8 239.2v48.8l-.3-.1zM130.8 239.2l-.3 .4v48.3z"/>
<path d="M130.8 287.9l60.7 .1-.2-.1zM130.8 287.9l60.7 .1h-60.9z"/>
<path d="M191.3 287.9l.4 .1zM191.7 239.2v48.8l-.4-.1zM191.3 239.6v48.3l.4-48.7z"/>
<path d="M191.7 287.9l92.8 .1-.2-.1zM191.7 287.9l92.8 .1h-93z"/>
<path d="M284.3 287.9l.4 .1zM284.7 239.2v48.8l-.4-.1zM284.7 239.2l-.4 .4v48.3z"/>
<path d="M191.5 288h93l-.2-.1zM191.5 288l.2-.1h92.6zM191.3 288l.4-.1zM191.7 277.7v10.2l-.4 .1zM191.3 277.3v10.7l.4-10.3z"/>
<path d="M284.7 287.9l63.8 .1-.2-.1zM284.7 287.9l63.8 .1h-64z"/>
<path d="M348.3 287.9l.3 .1zM348.6 239.2v48.8l-.3-.1zM348.6 239.2l-.3 .4v48.3z"/>
<path d="M383.3 288h11.6l-.2-.1zM383.4 287.9h11.3l-11.4 .1zM383.1 288l.3-.1zM383.4 277.7v10.2l-.3 .1zM383.1 277.3v10.7l.3-10.3z"/>
<path d="M8.9 288h395.7l-.2-.1zM8.9 288l.2-.1h395.3zM8.9 239.4v48.6l.2-.1zM8.9 239.4l.2 .2v48.3z"/>
<path d="M394.9 288h9.7l-.2-.1zM394.9 288l.2-.1h9.3zM394.7 288l.4-.1zM395.1 277.7v10.2l-.4 .1zM394.7 277.3v10.7l.4-10.3z"/>
<path d="M9.1 287.9l401.8 .1-.2-.1zM9.1 287.9l401.8 .1h-402z"/>
<path d="M404.7 287.9l6.2 .1-.2-.1zM404.7 287.9l6.2 .1h-6.3z"/>
<path d="M404.6 288h6.3l-.2-.1zM404.7 287.9h6l-6.1 .1zM404.4 288l.3-.1zM404.7 205.3v82.6l-.3 .1zM404.4 205v83l.3-82.7z"/>
</g>
<g font-size="4.2">
<text x="107.6" y="71.7">PART TPY-M</text>
<text x="110.4" y="76.8">Scale 1:10</text>
<text x="298.1" y="80">TYPICAL GUSSET PLATE DETAIL</text>
<text x="322.4" y="85">Scale 1:2</text>
<text x="119.4" y="158.2">TPY-M-1 - UA100x75x10</text>
<text x="280.7" y="158.2">TPY-M-2 - 10mm THICK</text>
<text x="346.3" y="158.1">TPY-M-C - 10mm THICK</text>
<text x="134" y="163.2">Scale 1:5</text>
<text x="295" y="163.2">Scale 1:5</text>
<text x="360.9" y="163.2">Scale 1:5</text>
<text x="287.5" y="252.5">YAGI MOUNT ASSEMBLY</text>
<text x="351.2" y="254">GUISACHAN FARM</text>
<text x="287.2" y="262.4">PART: TPY-M</text>
<text x="351.4" y="259.1">TOMICH</text>
<text x="351.1" y="269.2">HIGHLAND</text>
<text x="351.3" y="264.1">STRATHGLASS</text>
<text x="351.1" y="274.2">IV4 7LF</text>
<text x="351.6" y="285.7">141679</text>
<text x="385.6" y="285.7">302</text>
<text x="397.7" y="285.7">01</text>
</g>
<g font-size="3.5">
<text x="409" y="89.4" transform="rotate(-90 409 89.4)">ALL SCALES AS SHOWN WHEN PRINTED AT A3</text>
<text x="409" y="286.3" transform="rotate(-90 409 286.3)">ALL SCALES AS SHOWN WHEN PRINTED AT A3</text>
</g>
<g font-size="2.8">
<text x="21.8" y="220.8">- All steel hot dip galvanized</text>
<text x="21.8" y="224.2">- Each U-BOLT &amp; N-BOLT to be supplied with 4 Full Nuts, 2 Flat Washers and 2 Spring Washers</text>
<text x="21.8" y="227.6">- For fabrication notes see drawing 305</text>
<text x="271.1" y="266.3">BY</text>
<text x="276.4" y="266.3">DATE</text>
<text x="233.9" y="271.1">AM</text>
<text x="259" y="271.1">MP</text>
<text x="279.3" y="271.1">JBT</text>
<text x="230.4" y="276">23/07/19</text>
<text x="252.7" y="276">23/07/19</text>
<text x="272.6" y="276">23/07/19</text>
</g>
<g font-size="2.5">
<text x="21.8" y="175">Parts list for TPY-M</text>
<text x="23.1" y="180">Item</text>
<text x="34.2" y="180">Part</text>
<text x="45.3" y="179.5">Quantity</text>
<text x="61.2" y="179.5">Part description</text>
<text x="112" y="179.5">Length</text>
<text x="131.8" y="180">Material</text>
<text x="151.8" y="180">Weight</text>
<text x="25.2" y="185">01</text>
<text x="32.5" y="185">TPY-M-1</text>
<text x="51" y="185">1</text>
<text x="61.2" y="185">UA100x75x10</text>
<text x="112" y="185">1700mm</text>
<text x="131.8" y="185">S275J0</text>
<text x="151.8" y="185">22.10 kg</text>
<text x="173.2" y="181.4">NOTE:</text>
<text x="177.4" y="185.5">TPY-M COMPRISES OF ONE WELDED ASSEMBLY; 2No CROSS OVER PLATES (TPY-M-C)</text>
<text x="25.2" y="190">02</text>
<text x="32.5" y="190">TPY-M-2</text>
<text x="51" y="190">1</text>
<text x="61.2" y="190">PLATE 220x140x10mm C/W GUSSETS</text>
<text x="112" y="190">N/A</text>
<text x="131.8" y="190">S275J0</text>
<text x="151.8" y="189.9">2.42 kg</text>
<text x="177.4" y="188.4">AND ALL ASSOCIATED FASTENERS</text>
<text x="25.2" y="195">03</text>
<text x="32.5" y="195">TPY-M-C</text>
<text x="51" y="195">2</text>
<text x="61.2" y="195">PLATE 200x150x10mm</text>
<text x="112" y="195">N/A</text>
<text x="131.8" y="195">S275J0</text>
<text x="151.8" y="195">2.36 kg</text>
<text x="25.2" y="200">04</text>
<text x="32.5" y="200">U-BOLT</text>
<text x="51" y="200">4</text>
<text x="61.2" y="200">M12 U-BOLT FOR CHS 40mm</text>
<text x="112" y="200">N/A</text>
<text x="131.8" y="200">GRADE 8.8</text>
<text x="151.8" y="200">-</text>
<text x="25.2" y="210">06</text>
<text x="25.2" y="205">05</text>
<text x="32.5" y="210">U-BOLT</text>
<text x="32.5" y="205">U-BOLT</text>
<text x="51" y="210">2</text>
<text x="51" y="205">2</text>
<text x="61.2" y="210">M12 U-BOLT FOR CHS 76.1mm</text>
<text x="61.2" y="205">M12 U-BOLT FOR CHS 60.3mm</text>
<text x="112" y="210">N/A</text>
<text x="112" y="205">N/A</text>
<text x="131.8" y="210">GRADE 8.8</text>
<text x="131.8" y="205">GRADE 8.8</text>
<text x="151.8" y="210">-</text>
<text x="151.8" y="205">-</text>
<text x="25.2" y="215">07</text>
<text x="32.5" y="215">N-BOLT</text>
<text x="51" y="215">4</text>
<text x="61.2" y="215">M12 N-BOLT FOR UA100x75 (C/C 90mm)</text>
<text x="112" y="215">N/A</text>
<text x="131.8" y="215">GRADE 8.8</text>
<text x="151.8" y="215">-</text>
<text x="134.1" y="220">Total Weight:</text>
<text x="151.8" y="220">29.24 kg</text>
<text x="194.7" y="262">01</text>
<text x="227.5" y="262">FIRST ISSUE</text>
<text x="193.3" y="266.2">REV</text>
<text x="232.6" y="266.2">REV</text>
<text x="192" y="275">WHEN PRINTED AT A3</text>
<text x="194.2" y="272">SCALE AS SHOWN</text>
<text x="193.3" y="280.3">ALL DIMENSIONS IN mm UNLESS OTHERWISE STATED.</text>
<text x="193.2" y="286.3">OTHER RELEVANT DRAWINGS.</text>
<text x="193.3" y="283.3">THIS DRAWING TO BE READ IN CONJUNCTION WITH</text>
</g>
<g font-size="2.1">
<text x="72.4" y="19.6">780</text>
<text x="118.4" y="19.6">140</text>
<text x="131.5" y="19.9">SEE TYPICAL GUSSET DETAIL</text>
<text x="331.2" y="23">GUSSET PLATES TO BE WELDED IN</text>
<text x="331.2" y="25.6">POSITION TO FORM 3 POINTS OF CONTACT</text>
<text x="331.2" y="28.1">FOR A Ø76.1 CHS</text>
<text x="285.7" y="35.3">5</text>
<text x="384.2" y="35">5</text>
<text x="31.4" y="36.3" transform="rotate(-90 31.4 36.3)">75</text>
<text x="228.5" y="41.4" transform="rotate(-90 228.5 41.4)">5</text>
<text x="375.4" y="38.3">10</text>
<text x="99.9" y="45.9">5</text>
<text x="132.3" y="45.1">TPY-M-2</text>
<text x="168" y="45.1">TPY-M-1</text>
<text x="210.8" y="48.2" transform="rotate(-90 210.8 48.2)">60</text>
<text x="282.6" y="53.2" transform="rotate(-90 282.6 53.2)">35</text>
<text x="351" y="52.8">5</text>
<text x="362.7" y="52.8">5</text>
<text x="210.8" y="56.9" transform="rotate(-90 210.8 56.9)">100</text>
<text x="228.5" y="56.3" transform="rotate(-90 228.5 56.3)">200</text>
<text x="311.6" y="55.7" transform="rotate(-90 311.6 55.7)">5</text>
<text x="210.8" y="64.2" transform="rotate(-90 210.8 64.2)">60</text>
<text x="228.5" y="70.5" transform="rotate(-90 228.5 70.5)">10</text>
<text x="297.1" y="70.6">35</text>
<text x="140" y="88.5">1700</text>
<text x="280.5" y="94.5" transform="rotate(21 280.5 94.5)">R5</text>
<text x="275.1" y="97.8" transform="rotate(21 275.1 97.8)">CORNERS</text>
<text x="277.6" y="96.1" transform="rotate(21 277.6 96.1)">TO ALL</text>
<text x="302" y="97.9">140</text>
<text x="409.9" y="101" transform="rotate(-90 409.9 101)">10cm</text>
<text x="341.4" y="106.7" transform="rotate(21 341.4 106.7)">R5</text>
<text x="17.5" y="109.6" transform="rotate(-90 17.5 109.6)">75</text>
<text x="336" y="110" transform="rotate(21 336 110)">CORNERS</text>
<text x="338.4" y="108.3" transform="rotate(21 338.4 108.3)">TO ALL</text>
<text x="351.5" y="112.7">20</text>
<text x="368.9" y="112.7">160</text>
<text x="368.9" y="108.3">200</text>
<text x="409.9" y="109.6" transform="rotate(-90 409.9 109.6)">9cm</text>
<text x="409.9" y="119.5" transform="rotate(-90 409.9 119.5)">8cm</text>
<text x="296.5" y="124.7">4No Ø14 HOLES</text>
<text x="285" y="127.5" transform="rotate(-90 285 127.5)">150</text>
<text x="323.1" y="127.4" transform="rotate(-90 323.1 127.4)">220</text>
<text x="364.6" y="128.9">8No Ø14 HOLES</text>
<text x="409.9" y="129.3" transform="rotate(-90 409.9 129.3)">7cm</text>
<text x="17.5" y="136.7" transform="rotate(-90 17.5 136.7)">100</text>
<text x="98.3" y="136" transform="rotate(-90 98.3 136)">40</text>
<text x="134.6" y="137.3">8No Ø14 HOLES</text>
<text x="185.1" y="136" transform="rotate(-90 185.1 136)">40</text>
<text x="342.6" y="132.7" transform="rotate(-90 342.6 132.7)">150</text>
<text x="346.3" y="132.7" transform="rotate(-90 346.3 132.7)">110</text>
<text x="394.3" y="132" transform="rotate(-90 394.3 132)">54</text>
<text x="98.3" y="143" transform="rotate(-90 98.3 143)">30</text>
<text x="185.1" y="143" transform="rotate(-90 185.1 143)">30</text>
<text x="394.3" y="142.2" transform="rotate(-90 394.3 142.2)">48</text>
<text x="409.9" y="139.1" transform="rotate(-90 409.9 139.1)">6cm</text>
<text x="64.1" y="149.9">413</text>
<text x="113.4" y="149.9">75</text>
<text x="169.1" y="149.9">75</text>
<text x="217.3" y="149.9">413</text>
<text x="284.9" y="145.3" transform="rotate(-90 284.9 145.3)">35</text>
<text x="346.3" y="145" transform="rotate(-90 346.3 145)">20</text>
<text x="355" y="148.7">55</text>
<text x="369.5" y="148.7">90</text>
<text x="409.9" y="148.9" transform="rotate(-90 409.9 148.9)">5cm</text>
<text x="291.2" y="150.6">25</text>
<text x="302.9" y="150.6">91</text>
<text x="409.9" y="158.6" transform="rotate(-90 409.9 158.6)">4cm</text>
<text x="409.9" y="168.6" transform="rotate(-90 409.9 168.6)">3cm</text>
<text x="409.9" y="178.3" transform="rotate(-90 409.9 178.3)">2cm</text>
<text x="409.9" y="188.3" transform="rotate(-90 409.9 188.3)">1cm</text>
<text x="409.9" y="198" transform="rotate(-90 409.9 198)">0cm</text>
<text x="287.3" y="243.9">TITLE</text>
<text x="351.2" y="243.9">SITE ADDRESS</text>
<text x="271.5" y="261.9">AM</text>
<text x="276.1" y="261.9">23/07/19</text>
<text x="220.8" y="271.1">DRAWN</text>
<text x="243.5" y="271.1">CHECKED</text>
<text x="265.9" y="271.1">APPROVED</text>
<text x="220.8" y="276">DATE</text>
<text x="243" y="276">DATE</text>
<text x="265.2" y="276">DATE</text>
<text x="352.1" y="281.6">ARQIVA REF.</text>
<text x="384.8" y="281.6">DRG No.</text>
<text x="397.5" y="281.6">REV</text>
</g>
</svg>
